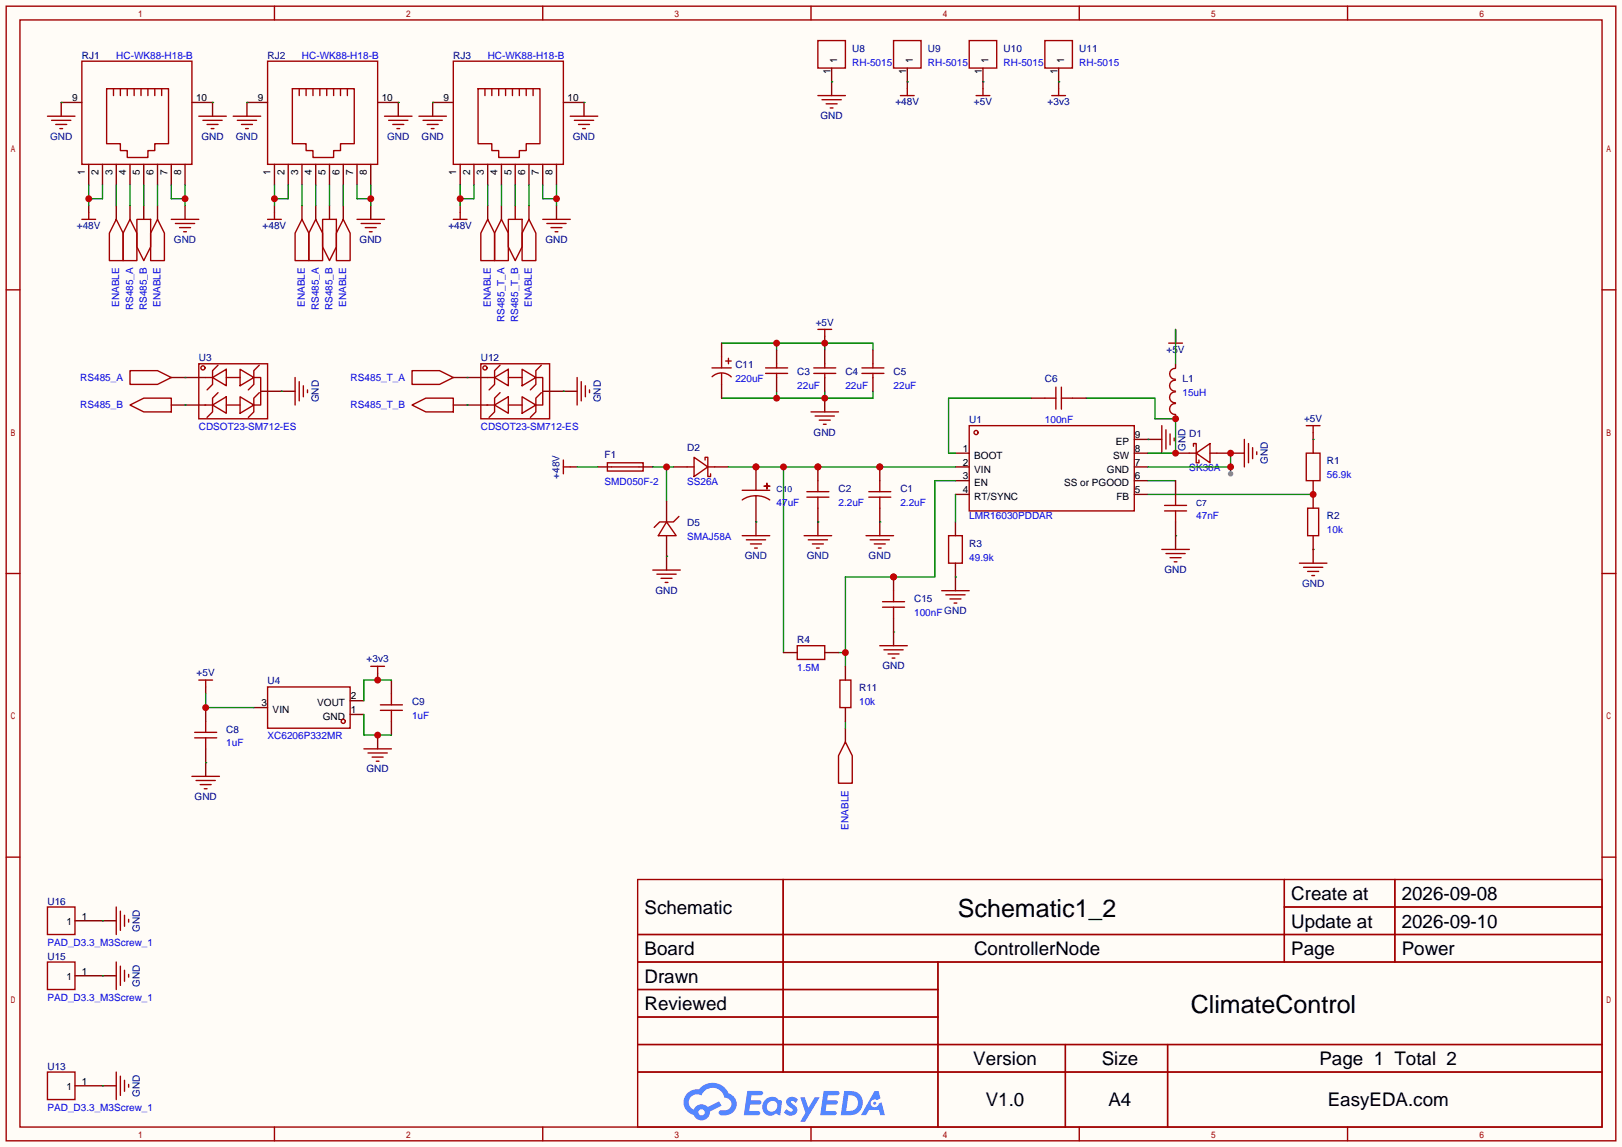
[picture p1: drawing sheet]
<svg xmlns="http://www.w3.org/2000/svg" width="299mm" height="212mm" viewBox="0 0 299 212" stroke-linecap="round" stroke-linejoin="round" font-family="sans-serif">
<path d="M0 0h299.5v211.8h-299.5z" fill="#fffcf7"/>
<g fill="none" stroke="#a10000" stroke-width=".25">
<path d="M1.1 1.1h297.2v209.6h-297.2zM3.7 3.7h292.1v204.5h-292.1zM50.7 1.1v2.6M100.2 1.1v2.6M149.7 1.1v2.6M199.3 1.1v2.6M248.8 1.1v2.6M1.1 53.5h2.6M295.8 53.5h2.5M1.1 105.9h2.6M295.8 105.9h2.5M1.1 158.3h2.6"/>
<path d="M295.8 158.3h2.5M117.7 162.4h178.1v45.8h-178.1zM117.7 172.6h178.1M117.7 177.7h178.1M144.6 162.4v35.6M173.2 177.7v30.5M237.1 162.4v15.3M237.1 167.5h58.7M257.5 162.4v15.3M117.7 182.8h55.5M117.7 192.9h178.1M117.7 187.8h55.5"/>
<path d="M117.7 198h178.1M196.7 192.9v15.3M215.6 192.9v15.3M50.7 208.2v2.5M100.2 208.2v2.5M149.7 208.2v2.5M199.3 208.2v2.5M248.8 208.2v2.5"/>
</g>
<g fill="#5487ff">
<path d="M145.5 202.8a1.3 1.3 0 0 1 1.8 .3l-.4 .6a.54 .54 0 0 0-.9-.2l.1 .2a1.58 1.58 0 0 1 1.1 1.6 1.43 1.43 0 0 1-2.5 .1l.5-.6a.64 .64 0 0 0 .5 .5 .64 .64 0 0 0 .7-.3l-.2-.2a1.6 1.6 0 0 1-1-1.6z"/>
<path d="M147.7 202.7h.9l.7 1.9 1.1-1.9h.9l-2.7 4.5h-.9l1-1.7z"/>
<path d="M138 201.5h1.6a1.31 1.31 0 0 1 1.2 .2 .4 .4 0 0 1-.3 .6h-1.8l-.1 .9h1.6a.4 .4 0 0 1 .4 .4 .4 .4 0 0 1-.4 .4h-1.7l-.2 1.2h.8a1.23 1.23 0 0 1 1.2 .2 .39 .39 0 0 1-.3 .6h-2.7z"/>
<path d="M152.1 201.5h1.6a1.32 1.32 0 0 1 1.3 .2 .39 .39 0 0 1-.4 .6h-1.7l-.2 .9h1.7a.4 .4 0 0 1 .3 .4 .4 .4 0 0 1-.4 .4h-1.7l-.2 1.2h.8a1.23 1.23 0 0 1 1.2 .2 .39 .39 0 0 1-.3 .6h-2.7z"/>
<path d="M161.5 201.5h.7l.4 1.3-.7 .4a.75 .75 0 0 0-1.1 .3 .75 .75 0 0 0 .5 1 .75 .75 0 0 0 .9-.6l.6-.3 .6 2.4h-.9l-.2-1h-1.9l-.5 1h-.9z"/>
<path d="M155.9 201.5l-.7 4.5h1.5a2.27 2.27 0 0 0 2.6-2.3 2.27 2.27 0 0 0-2.7-2.2zM156.6 202.3a1.5 1.5 0 0 1 1.8 1.5 1.5 1.5 0 0 1-1.9 1.4h-.3z"/>
<path d="M141.3 203.1a1.62 1.62 0 0 0-.4 2.1 1.62 1.62 0 0 0 2 .7l.4-.3 .3 .3 .5 .1 .3-2.5-.2-.3h-.4a1.58 1.58 0 0 0-2.5-.1zM141.9 203.6a.99 .99 0 0 1 1.6 .3 .99 .99 0 0 1-.9 1.4 .94 .94 0 0 1-1-.5 .94 .94 0 0 1 .3-1.2z"/>
<path d="M126.9 201.9a2.37 2.37 0 0 0 1.2 4 1.54 1.54 0 0 0 1.7 1 1.54 1.54 0 0 0 1.3-1.6l2.1-1.1-.5-.8-2 1.1a1.57 1.57 0 0 0-2.6 .4 1.5 1.5 0 0 1-.8-2.1 1.5 1.5 0 0 1 2.2-.5 2.23 2.23 0 0 1 2.3-1.4 2.23 2.23 0 0 1 2 1.8 1.16 1.16 0 0 1 1.2 1.1 1.16 1.16 0 0 1-1 1.3h-.7a.47 .47 0 0 0-.6 .3 .47 .47 0 0 0 .4 .6 2.23 2.23 0 0 0 2.3-.7 2.23 2.23 0 0 0 .4-2.3 2.16 2.16 0 0 0-1.3-1.1 3.2 3.2 0 0 0-5.4-.7l-1.2 .1zM129 205.4a.58 .58 0 0 1 1.1 0 .58 .58 0 0 1-1.1 0z"/>
<circle cx="161.5" cy="203.8" r=".28"/>
</g>
<g fill="none" stroke="#a10000" stroke-width=".25">
<path d="M15.1 11.3h20.3v19.1h-20.3zM19.7 16.4h11.4v10.1h-2.5v1.3h-1.3v1.3h-3.8v-1.3h-1.3v-1.3h-2.5zM21 16.4v1.3M22.2 16.4v1.3M23.5 16.4v1.3M24.8 16.4v1.3M26 16.4v1.3M27.3 16.4v1.3M28.6 16.4v1.3M29.8 16.4v1.3M49.4 11.3h20.3v19.1h-20.3zM54 16.4h11.4v10.1h-2.5v1.3h-1.3v1.3h-3.8v-1.3h-1.3v-1.3h-2.5z"/>
<path d="M55.2 16.4v1.3M56.5 16.4v1.3M57.8 16.4v1.3M59.1 16.4v1.3M60.3 16.4v1.3M61.6 16.4v1.3M62.9 16.4v1.3M64.1 16.4v1.3M83.7 11.3h20.3v19.1h-20.3zM88.3 16.4h11.4v10.1h-2.5v1.3h-1.3v1.3h-3.8v-1.3h-1.3v-1.3h-2.5zM89.5 16.4v1.3M90.8 16.4v1.3"/>
<path d="M92.1 16.4v1.3M93.3 16.4v1.3M94.6 16.4v1.3M95.9 16.4v1.3M97.2 16.4v1.3M98.4 16.4v1.3M151 17.7h5.1M151.8 18.4h3.5M152.5 19.2h2.1M153.3 19.9h.5M8.8 21.5h5M9.5 22.2h3.6"/>
<path d="M10.3 23h2M11 23.7h.6M36.7 21.5h5.1M37.5 22.2h3.5M38.2 23h2.1M39 23.7h.5M43.1 21.5h5M43.8 22.2h3.6M44.6 23h2M45.3 23.7h.5M71 21.5h5.1M71.8 22.2h3.5"/>
<path d="M72.5 23h2M73.3 23.7h.5M77.3 21.5h5.1M78.1 22.2h3.6M78.9 23h2M79.6 23.7h.5M105.3 21.5h5.1M106 22.2h3.6M106.8 23h2M107.6 23.7h.5M31.6 40.5h5.1M32.4 41.3h3.5"/>
<path d="M33.1 42h2.1M33.9 42.8h.5M65.9 40.5h5.1M66.7 41.3h3.5M67.4 42h2.1M68.2 42.8h.5M100.2 40.5h5.1M101 41.3h3.5M101.7 42h2.1M102.5 42.8h.5M54.5 69.7v5.1M55.2 70.5v3.5"/>
<path d="M56 71.2v2.1M56.8 72v.5M106.6 69.7v5.1M107.3 70.5v3.5M108.1 71.2v2.1M108.8 72v.5M178.9 78.6h30.5v15.8h-30.5zM112.1 85.5h6.6v1.5h-6.6zM112.9 86.2h5.1M126.9 86.2h1.2M128.1 84.5l2.6 1.7-2.6 1.8zM130.2 85v-.5h.5v3.5h.5v-.5"/>
<path d="M130.7 86.2h1.3M49.4 126.9h15.2v7.6h-15.2zM67.2 138.3h5.1M67.9 139.1h3.6M68.7 139.8h2M35.4 143.4h5.1M36.2 144.1h3.6M37 144.9h2M37.7 145.7h.5M69.5 140.6h.5M21.5 167.5v5.1M21.5 177.7v5.1"/>
<path d="M22.2 168.3v3.5M22.2 178.4v3.6M23 169v2.1M23 179.2v2M23.7 169.8v.5M23.7 180v.5M21.5 198v5.1M22.2 198.8v3.5M23 199.5v2M23.7 200.3v.5"/>
<circle cx="180.2" cy="79.9" r=".38"/>
<circle cx="63.4" cy="133.2" r=".38"/>
</g>
<g fill="none" stroke="#870000" stroke-width=".25">
<path d="M15.1 18.9h-3.8v2.6M35.4 18.9h3.8v2.6M49.4 18.9h-3.8v2.6M69.7 18.9h3.8v2.6M83.7 18.9h-3.8v2.6M104 18.9h3.8v2.6M153.5 15.1v2.6M16.4 30.4v3.8M18.9 30.4v3.8M21.5 30.4v3.8M24 30.4v3.8M26.5 30.4v3.8"/>
<path d="M29.1 30.4v3.8M31.6 30.4v3.8M34.2 30.4v3.8M34.2 38v2.5M50.7 30.4v3.8M53.2 30.4v3.8M55.8 30.4v3.8M58.3 30.4v3.8M60.8 30.4v3.8M63.4 30.4v3.8M65.9 30.4v3.8M68.5 30.4v3.8"/>
<path d="M68.5 38v2.5M85 30.4v3.8M87.5 30.4v3.8M90 30.4v3.8M92.6 30.4v3.8M95.1 30.4v3.8M97.7 30.4v3.8M100.2 30.4v3.8M102.7 30.4v3.8M102.7 38v2.5M51.9 72.3h2.6M104 72.3h2.6"/>
<path d="M110.4 86.2h2.5M118 86.2h2.5M124.3 86.2h2.6M132 86.2h2.5M176.4 83.7h2.5M176.4 86.2h2.5M176.4 88.8h2.5M176.4 91.3h2.5M209.4 83.7h2.6M209.4 86.2h2.6M209.4 88.8h2.6M209.4 91.3h2.6"/>
<path d="M209.4 81.2h2.6M46.9 130.7h2.5M64.6 129.4h2.6M64.6 132h2.6M69.7 135.8v2.5M38 140.8v2.6M18.9 170.1h2.6M18.9 180.2h2.6M18.9 200.5h2.6"/>
</g>
<path d="M11.3 18.9h.1M39.2 18.9h.1M45.6 18.9h.1M73.5 18.9h.1M79.9 18.9h.1M31.6 34.2v2.5h2.6M34.2 34.2v3.8" fill="none" stroke="#008700" stroke-width=".25"/>
<circle cx="34.2" cy="36.7" r=".63" fill="#c00"/>
<path d="M100.2 34.2v2.5h2.5M102.7 34.2v3.8" fill="none" stroke="#008700" stroke-width=".25"/>
<circle cx="102.7" cy="36.7" r=".63" fill="#c00"/>
<path d="M65.9 34.2v2.5h2.6M68.5 34.2v3.8" fill="none" stroke="#008700" stroke-width=".25"/>
<circle cx="68.5" cy="36.7" r=".63" fill="#c00"/>
<path d="M167.5 15.1v1.3M16.4 38v1.2M50.7 38v1.2M85 38v1.2M105.3 86.2h1.3" fill="none" stroke="#870000" stroke-width=".25"/>
<path d="M166.2 17.7h2.6M167.5 16.4v1.3M16.4 39.2v1.3M50.7 39.2v1.3M85 39.2v1.3M15.1 40.5h2.6M49.4 40.5h2.5M83.7 40.5h2.5M104 85v2.5M104 86.2h1.3" fill="none" stroke="#a10000" stroke-width=".25"/>
<path d="M85 34.2v3.8M87.5 34.2v2.5h-2.5" fill="none" stroke="#008700" stroke-width=".25"/>
<circle cx="85" cy="36.7" r=".63" fill="#c00"/>
<path d="M50.7 34.2v3.8M53.2 34.2v2.5h-2.5" fill="none" stroke="#008700" stroke-width=".25"/>
<circle cx="50.7" cy="36.7" r=".63" fill="#c00"/>
<path d="M16.4 34.2v3.8M18.9 34.2v2.5h-2.5" fill="none" stroke="#008700" stroke-width=".25"/>
<circle cx="16.4" cy="36.7" r=".63" fill="#c00"/>
<path d="M106.6 86.2h3.8M120.5 86.2h3.8M123.1 86.2v6.4" fill="none" stroke="#008700" stroke-width=".25"/>
<circle cx="123.1" cy="86.2" r=".63" fill="#c00"/>
<path d="M134.5 86.2h41.9M144.7 86.2v34.3" fill="none" stroke="#008700" stroke-width=".25"/>
<g fill="#c00">
<circle cx="162.4" cy="86.2" r=".63"/>
<circle cx="151" cy="86.2" r=".63"/>
<circle cx="144.7" cy="86.2" r=".63"/>
<circle cx="139.6" cy="86.2" r=".63"/>
</g>
<path d="M160.4 91.8h4.1M160.4 90.8h4.1M162.4 88.8v2" fill="none" stroke="#a10000" stroke-width=".25"/>
<path d="M162.4 86.2v2.6M162.4 93.9v2.5" fill="none" stroke="#870000" stroke-width=".25"/>
<circle cx="162.4" cy="86.2" r=".63" fill="#c00"/>
<path d="M149 91.8h4M149 90.8h4M151 88.8v2M162.4 91.8v2.1" fill="none" stroke="#a10000" stroke-width=".25"/>
<path d="M151 86.2v2.6M151 93.9v2.5" fill="none" stroke="#870000" stroke-width=".25"/>
<circle cx="151" cy="86.2" r=".63" fill="#c00"/>
<g fill="none" stroke="#a10000" stroke-width=".25">
<path d="M149.7 76.1h5.1M150.5 76.8h3.6M151.3 77.6h2M152 78.4h.5M214.5 78.6v5.1M215.3 79.4v3.5M217 72.4a1.01 1.01 0 0 0-1.1 1 1.01 1.01 0 0 0 1.1 1M217 70.2a1.01 1.01 0 0 0-1.1 1 1.01 1.01 0 0 0 1.1 1M217 68a1.01 1.01 0 0 0-1 1 1.01 1.01 0 0 0 1 1.1M217 74.5a1.01 1.01 0 0 0-1.1 1 1.01 1.01 0 0 0 1.1 1.1M137 98.9h5.1M137.8 99.7h3.6"/>
<path d="M148.5 98.9h5M149.2 99.7h3.6M151 91.8v2.1M159.9 98.9h5.1M160.7 99.7h3.5M216 80.1v2.1M216.8 80.9v.5M219.6 83.7h1.3M220.3 82.4v-.5h.6v3.6h.5v-.5M220.9 83.7l2.5-1.8v3.6zM223.4 83.7h1.3M229.7 81.2v5"/>
<path d="M230.5 81.9v3.6M231.3 82.7v2M232 83.4v.5M120.5 105.3h5.1M121.3 106h3.5M122 106.8h2.1M122.8 107.6h.5M138.6 100.5h2M139.3 101.2h.5M150 100.5h2M150.7 101.2h.6M161.4 100.5h2"/>
<path d="M162.2 101.2h.5M162.4 119.3h5.1M173.9 109.1h5M174.6 109.9h3.6M175.4 110.6h2M176.1 111.4h.6M214.5 101.5h5.1M215.3 102.2h3.5M216 103h2.1M216.8 103.8h.5M239.9 104h5.1M240.7 104.8h3.5"/>
<path d="M241.4 105.5h2.1M242.2 106.3h.5M163.2 120h3.6M164 120.8h2M164.7 121.5h.5"/>
</g>
<g fill="none" stroke="#870000" stroke-width=".25">
<path d="M152.3 73.5v2.6M217 67.2v.7M217 76.6v.7M139.6 96.4v2.5M151 96.4v2.5M162.4 96.4v2.5M212 81.2h2.5M217 98.9v2.6M217 83.7h2.6M224.7 83.7h5M123.1 102.7v2.6M165 116.7v2.6"/>
<path d="M176.4 106.6v2.5M242.4 101.5v2.5"/>
</g>
<path d="M200.5 73.5h12.7v3.8h3.8v6.4h-5M151 96.4h.1M162.4 96.4h.1" fill="none" stroke="#008700" stroke-width=".25"/>
<g fill="#c00">
<circle cx="217" cy="83.7" r=".63"/>
<circle cx="217" cy="77.3" r=".63"/>
</g>
<path d="M212 86.2h15.2M227.2 83.7v3.8" fill="none" stroke="#008700" stroke-width=".25"/>
<g fill="#c00">
<circle cx="227.2" cy="83.7" r=".63"/>
<circle cx="227.2" cy="86.2" r=".63"/>
</g>
<circle cx="227.2" cy="87.5" r=".51" fill="#999"/>
<path d="M181.5 15.1v1.3M152.3 62.1v1.3M217 60.8v1.3M242.4 79.9v1.3M38 126.9v1.2" fill="none" stroke="#870000" stroke-width=".25"/>
<path d="M180.2 17.7h2.6M181.5 16.4v1.3M151 60.8h2.5M152.3 60.8v1.3M215.8 63.4h2.5M217 62.1v1.3M241.2 78.6h2.5M242.4 78.6v1.3M36.7 125.6h2.5M38 125.6v1.3" fill="none" stroke="#a10000" stroke-width=".25"/>
<path d="M143.4 72.3v1.2M152.3 72.3v1.2M161.2 72.3v1.2h-28M217 60.8v6.4M212 91.3h30.4M242.4 101.5h.1" fill="none" stroke="#008700" stroke-width=".25"/>
<g fill="#c00">
<circle cx="152.3" cy="73.5" r=".63"/>
<circle cx="143.4" cy="73.5" r=".63"/>
</g>
<path d="M133.2 63.4h28v1.2M143.4 63.4v1.2M152.3 63.4v1.2" fill="none" stroke="#008700" stroke-width=".25"/>
<g fill="#c00">
<circle cx="152.3" cy="63.4" r=".63"/>
<circle cx="143.4" cy="63.4" r=".63"/>
</g>
<path d="M190.4 73.5h-15.3v10.2h1.3M176.4 91.3v5.1M212 88.8h5M217 98.9h.1M176.4 106.6h.1M67.2 132v3.8h5.1M72.3 125.6h-5.1v3.8" fill="none" stroke="#008700" stroke-width=".25"/>
<path d="M175.1 98.9h2.6v5.1h-2.6zM35.9 136.3h4.1M35.9 135.3h4.1M38 133.2v2.1M38 136.3v2M70.2 131.2h4.1M70.2 130.2h4.1M72.3 128.1v2.1M72.3 131.2v2" fill="none" stroke="#a10000" stroke-width=".25"/>
<path d="M176.4 96.4v2.5M176.4 104v2.6M38 130.7v2.5M38 138.3v2.5M72.3 125.6v2.5M72.3 133.2v2.6" fill="none" stroke="#870000" stroke-width=".25"/>
<circle cx="69.7" cy="135.8" r=".63" fill="#c00"/>
<path d="M38 128.1v2.6h8.9" fill="none" stroke="#008700" stroke-width=".25"/>
<circle cx="38" cy="130.7" r=".63" fill="#c00"/>
<path d="M38 140.8h.1" fill="none" stroke="#008700" stroke-width=".25"/>
<path d="M69.7 124.3v1.3" fill="none" stroke="#870000" stroke-width=".25"/>
<circle cx="69.7" cy="125.6" r=".63" fill="#c00"/>
<path d="M194.2 17.7h2.5M195.5 16.4v1.3M21.5 40.5l1.2 2.6v5h-2.5v-5zM29.1 40.5l1.3 2.6v5h-2.6v-5zM55.8 40.5l1.2 2.6v5h-2.5v-5zM63.4 40.5l1.2 2.6v5h-2.5v-5zM90 40.5l1.3 2.6v5h-2.5v-5zM97.7 40.5l1.2 2.6v5h-2.5v-5zM68.5 123.1h2.5M69.7 123.1v1.2M156.1 137l1.3 2.6v5.1h-2.6v-5.1z" fill="none" stroke="#a10000" stroke-width=".25"/>
<path d="M195.5 15.1v1.3M21.5 38v2.5M29.1 38v2.5M55.8 38v2.5M63.4 38v2.5M90 38v2.5M97.7 38v2.5M156.1 134.5v2.5" fill="none" stroke="#870000" stroke-width=".25"/>
<path d="M21.5 34.2v3.8M29.1 34.2v3.8M55.8 34.2v3.8M63.4 34.2v3.8M90 34.2v3.8M97.7 34.2v3.8M176.4 88.8h-3.8v17.8h-16.5v16.5M154.8 120.5h1.3" fill="none" stroke="#008700" stroke-width=".25"/>
<g fill="#c00">
<circle cx="165" cy="106.6" r=".63"/>
<circle cx="156.1" cy="120.5" r=".63"/>
</g>
<g fill="none" stroke="#008700" stroke-width=".25">
<path d="M153.5 15.1h.1M167.5 15.1h.1M181.5 15.1h.1M195.5 15.1h.1M24 34.2v3.8M26.5 34.2v3.8M58.3 34.2v3.8M60.8 34.2v3.8M92.6 34.2v3.8M95.1 34.2v3.8M212 81.2h.1M242.4 81.2h.1"/>
<path d="M165 116.7h.1"/>
</g>
<g fill="none" stroke="#a10000" stroke-width=".25">
<path d="M151 7.5h5.1v5.1h-5.1zM165 7.5h5.1v5.1h-5.1zM178.9 7.5h5.1v5.1h-5.1zM192.9 7.5h5.1v5.1h-5.1zM24 40.5l1.3 2.6v5h-2.6v-5zM25.3 40.5h2.5v5.1l-1.3 2.5-1.2-2.5zM58.3 40.5l1.3 2.6v5h-2.6v-5zM59.6 40.5h2.5v5.1l-1.3 2.5-1.2-2.5zM92.6 40.5l1.3 2.6v5h-2.6v-5zM93.9 40.5h2.5v5.1l-1.3 2.5-1.2-2.5zM24 68.5h5.1l2.5 1.2-2.5 1.3h-5.1zM24 74.8l2.5-1.3h5.1v2.6h-5.1z"/>
<path d="M76.1 68.5h5.1l2.5 1.2-2.5 1.3h-5.1zM76.1 74.8l2.5-1.3h5.1v2.6h-5.1zM215 94.4h4.1M215 93.3h4.1M217 91.3v2M217 94.4v2M241.2 83.7h2.5v5.1h-2.5zM147.2 119.3h5.1v2.5h-5.1z"/>
</g>
<g fill="none" stroke="#870000" stroke-width=".25">
<path d="M153.5 12.6v2.5M167.5 12.6v2.5M181.5 12.6v2.5M195.5 12.6v2.5M24 38v2.5M26.5 38v2.5M58.3 38v2.5M60.8 38v2.5M92.6 38v2.5M95.1 38v2.5M31.6 69.7h2.6M31.6 74.8h2.6"/>
<path d="M83.7 69.7h2.5M83.7 74.8h2.5M139.6 86.2v4.4M217 88.8v2.5M217 96.4v2.5M242.4 81.2v2.5M242.4 88.8v2.5M144.7 120.5h2.5M152.3 120.5h2.5"/>
</g>
<circle cx="139.6" cy="86.2" r=".63" fill="#c00"/>
<g fill="none" stroke="#870000" stroke-width=".25">
<path d="M34.2 69.7h3.8M34.2 74.8h3.8M48.1 72.3h3.8M86.2 69.7h3.8M86.2 74.8h3.8M100.2 72.3h3.8M133.2 63.4v2.5M133.2 71v2.5M123.1 92.6v3.8M123.1 98.9v3.8M139.6 91.6v4.8M165 106.6v2.5"/>
<path d="M13.8 170.1h5.1M13.8 180.2h5.1M13.8 200.5h5.1"/>
</g>
<g fill="none" stroke="#a10000" stroke-width=".25">
<path d="M36.7 67.2h12.7v10.1h-12.7zM37.8 74.8h1.3M38 69.7h1.2M39.2 74.8l2.6-1.5v3zM39.2 69.7l2.6-1.5v3zM40.3 72.5l-1.1 1v2.6l-1 1M40.3 67.4l-1.1 1.1v2.5l-1 1M41.8 74.8h2.5M41.8 69.7h2.5M44.3 73.3l2.6 1.5-2.6 1.5zM44.3 68.2l2.6 1.5-2.6 1.5zM46.9 69.7h1.2v5.1h-1.2"/>
<path d="M47.9 72.5l-1 1v2.6l-1.1 1M47.9 67.4l-1 1.1v2.5l-1.1 1M88.8 67.2h12.7v10.1h-12.7zM89.9 74.8h1.3M90 69.7h1.3M91.3 74.8l2.6-1.5v3zM91.3 69.7l2.6-1.5v3zM92.3 72.5l-1 1v2.6l-1 1M92.3 67.4l-1 1.1v2.5l-1 1M93.9 74.8h2.5M93.9 69.7h2.5M96.4 73.3l2.5 1.5-2.5 1.5z"/>
<path d="M96.4 68.2l2.5 1.5-2.5 1.5zM98.9 69.7h1.3v5.1h-1.3M99.9 72.5l-1 1v2.6l-1 1M99.9 67.4l-1 1.1v2.5l-1 1M131.4 67.9h3.6M131.5 69.6a2.54 2.54 0 0 1 3.5 0M133.2 65.9v2M133.2 69v2M134 66.7h1M134.5 66.2v1M123.1 96.4l1.7 2.5h-3.3zM125.3 95.4l-1 1h-2.5l-1 1"/>
<path d="M137 92.3a4.6 4.6 0 0 1 5.1 0M137 90.6h5.1M141.1 89.8h1zM141.6 89.3v1zM165 112.1v2.1M8.8 177.7h5v5.1h-5zM8.8 167.5h5v5.1h-5zM8.8 198h5v5.1h-5z"/>
<circle cx="37.5" cy="67.9" r=".38"/>
<circle cx="89.5" cy="67.9" r=".38"/>
</g>
<path d="M34.2 69.7h.1M34.2 74.8h.1M51.9 72.3h.1M86.2 69.7h.1M86.2 74.8h.1M104 72.3h.1M139.6 96.4h.1M123.1 102.7h.1M156.1 133.2v1.3M18.9 170.1h.1M18.9 180.2h.1M18.9 200.5h.1" fill="none" stroke="#008700" stroke-width=".25"/>
<circle cx="165" cy="106.6" r=".63" fill="#c00"/>
<g fill="none" stroke="#a10000" stroke-width=".25">
<path d="M141.4 69h4M141.4 67.9h4M143.4 67.2v.7M143.4 69v.7M150.2 69h4.1M150.2 67.9h4.1M152.3 67.2v.7M152.3 69v.7M159.1 69h4.1M159.1 67.9h4.1M161.2 67.2v.7M161.2 69v.7"/>
<path d="M192.9 73.5h2M194.9 71.5v4.1M196 73.5h2M196 71.5v4.1M162.9 111.1h4.1M162.9 112.1h4.1M165 109.1v2"/>
</g>
<path d="M143.4 64.6v2.6M143.4 69.7v2.6M152.3 64.6v2.6M152.3 69.7v2.6M161.2 64.6v2.6M161.2 69.7v2.6M190.4 73.5h2.5M198 73.5h2.5M242.4 91.3v2.6M165 114.2v2.5" fill="none" stroke="#870000" stroke-width=".25"/>
<path d="M107.8 18.9h.1" fill="none" stroke="#008700" stroke-width=".25"/>
<circle cx="242.4" cy="91.3" r=".63" fill="#c00"/>
<path d="M242.4 98.9v2.6M156.1 123.1v2.5M156.1 130.7v2.5" fill="none" stroke="#870000" stroke-width=".25"/>
<path d="M241.4 93.9h2.1v5h-2.1zM155.1 125.6h2v5.1h-2z" fill="none" stroke="#a10000" stroke-width=".25"/>
<g font-size="4.6">
<text x="176.9" y="169.4">Schematic1_2</text>
<text x="219.8" y="187.1">ClimateControl</text>
</g>
<g font-size="3.5">
<text x="238.4" y="166.2">Create at</text>
<text x="258.8" y="166.2">2026-09-08</text>
<text x="119" y="168.8">Schematic</text>
<text x="238.4" y="171.3">Update at</text>
<text x="258.8" y="171.3">2026-09-10</text>
<text x="119" y="176.4">Board</text>
<text x="179.8" y="176.4">ControllerNode</text>
<text x="238.4" y="176.4">Page</text>
<text x="258.8" y="176.4">Power</text>
<text x="119" y="181.5">Drawn</text>
<text x="119" y="186.6">Reviewed</text>
<text x="179.7" y="196.7">Version</text>
<text x="203.4" y="196.7">Size</text>
<text x="243.6" y="196.7">Page 1 Total 2</text>
<text x="182" y="204.3">V1.0</text>
<text x="204.7" y="204.3">A4</text>
<text x="245.1" y="204.3">EasyEDA.com</text>
</g>
<g font-size="1.8" fill="#000080">
<text x="15.1" y="10.8">RJ1</text>
<text x="49.4" y="10.8">RJ2</text>
<text x="83.7" y="10.8">RJ3</text>
<text x="157.4" y="9.6">U8</text>
<text x="171.3" y="9.6">U9</text>
<text x="185.3" y="9.6">U10</text>
<text x="199.3" y="9.6">U11</text>
<text x="151.5" y="22">GND</text>
<text x="165.3" y="19.5">+48V</text>
<text x="179.8" y="19.5">+5V</text>
<text x="193.4" y="19.5">+3v3</text>
<text x="9.2" y="25.8">GND</text>
<text x="37.2" y="25.8">GND</text>
<text x="43.5" y="25.8">GND</text>
<text x="71.5" y="25.8">GND</text>
<text x="77.8" y="25.8">GND</text>
<text x="105.8" y="25.8">GND</text>
<text x="14.2" y="42.3">+48V</text>
<text x="32.1" y="44.9">GND</text>
<text x="48.5" y="42.3">+48V</text>
<text x="66.4" y="44.9">GND</text>
<text x="82.8" y="42.3">+48V</text>
<text x="100.7" y="44.9">GND</text>
<text x="150.6" y="60.1">+5V</text>
<text x="215.4" y="65.2">+5V</text>
<text x="36.7" y="66.7">U3</text>
<text x="88.8" y="66.7">U12</text>
<text x="135.8" y="68">C11</text>
<text x="147.2" y="69.3">C3</text>
<text x="156.1" y="69.3">C4</text>
<text x="165" y="69.3">C5</text>
<text x="192.9" y="70.5">C6</text>
<text x="218.3" y="70.5">L1</text>
<text x="58.8" y="74.3" transform="rotate(-90 58.8 74.3)">GND</text>
<text x="110.9" y="74.3" transform="rotate(-90 110.9 74.3)">GND</text>
<text x="240.8" y="77.9">+5V</text>
<text x="126.9" y="83.2">D2</text>
<text x="150.2" y="80.4">GND</text>
<text x="178.9" y="78.2">U1</text>
<text x="218.9" y="83.2" transform="rotate(-90 218.9 83.2)">GND</text>
<text x="219.6" y="80.7">D1</text>
<text x="103.3" y="88.4" transform="rotate(-90 103.3 88.4)">+48V</text>
<text x="111.6" y="84.5">F1</text>
<text x="234.1" y="85.7" transform="rotate(-90 234.1 85.7)">GND</text>
<text x="245" y="85.8">R1</text>
<text x="154.8" y="90.9">C2</text>
<text x="166.2" y="90.9">C1</text>
<text x="245" y="95.9">R2</text>
<text x="126.9" y="97.2">D5</text>
<text x="178.9" y="101">R3</text>
<text x="137.5" y="103.3">GND</text>
<text x="148.9" y="103.3">GND</text>
<text x="160.4" y="103.3">GND</text>
<text x="215" y="105.8">GND</text>
<text x="121" y="109.6">GND</text>
<text x="168.8" y="111.2">C15</text>
<text x="240.4" y="108.4">GND</text>
<text x="147.2" y="118.8">R4</text>
<text x="36.3" y="124.9">+5V</text>
<text x="67.7" y="122.3">+3v3</text>
<text x="162.9" y="123.6">GND</text>
<text x="49.4" y="126.4">U4</text>
<text x="76.1" y="130.2">C9</text>
<text x="158.6" y="127.7">R11</text>
<text x="41.8" y="135.3">C8</text>
<text x="67.7" y="142.7">GND</text>
<text x="35.9" y="147.7">GND</text>
<text x="8.8" y="167.1">U16</text>
<text x="25.8" y="172.1" transform="rotate(-90 25.8 172.1)">GND</text>
<text x="8.8" y="177.2">U15</text>
<text x="25.8" y="182.3" transform="rotate(-90 25.8 182.3)">GND</text>
<text x="8.8" y="197.5">U13</text>
<text x="25.8" y="202.6" transform="rotate(-90 25.8 202.6)">GND</text>
</g>
<g font-size="1.8" fill="#00f">
<text x="21.5" y="10.8">HC-WK88-H18-B</text>
<text x="55.8" y="10.8">HC-WK88-H18-B</text>
<text x="90" y="10.8">HC-WK88-H18-B</text>
<text x="157.4" y="12.1">RH-5015</text>
<text x="171.3" y="12.1">RH-5015</text>
<text x="185.3" y="12.1">RH-5015</text>
<text x="199.3" y="12.1">RH-5015</text>
<text x="22" y="56.7" transform="rotate(-90 22 56.7)">ENABLE</text>
<text x="24.6" y="57.3" transform="rotate(-90 24.6 57.3)">RS485_A</text>
<text x="27.1" y="57.3" transform="rotate(-90 27.1 57.3)">RS485_B</text>
<text x="29.6" y="56.7" transform="rotate(-90 29.6 56.7)">ENABLE</text>
<text x="56.3" y="56.7" transform="rotate(-90 56.3 56.7)">ENABLE</text>
<text x="58.8" y="57.3" transform="rotate(-90 58.8 57.3)">RS485_A</text>
<text x="61.4" y="57.3" transform="rotate(-90 61.4 57.3)">RS485_B</text>
<text x="63.9" y="56.7" transform="rotate(-90 63.9 56.7)">ENABLE</text>
<text x="90.6" y="56.7" transform="rotate(-90 90.6 56.7)">ENABLE</text>
<text x="93.1" y="59.5" transform="rotate(-90 93.1 59.5)">RS485_T_A</text>
<text x="95.7" y="59.5" transform="rotate(-90 95.7 59.5)">RS485_T_B</text>
<text x="98.2" y="56.7" transform="rotate(-90 98.2 56.7)">ENABLE</text>
<text x="14.8" y="70.3">RS485_A</text>
<text x="64.7" y="70.3">RS485_T_A</text>
<text x="135.8" y="70.5">220uF</text>
<text x="147.2" y="71.8">22uF</text>
<text x="156.1" y="71.8">22uF</text>
<text x="165" y="71.8">22uF</text>
<text x="14.8" y="75.4">RS485_B</text>
<text x="64.7" y="75.4">RS485_T_B</text>
<text x="218.3" y="73.1">15uH</text>
<text x="36.7" y="79.4">CDSOT23-SM712-ES</text>
<text x="88.8" y="79.4">CDSOT23-SM712-ES</text>
<text x="192.9" y="78.2">100nF</text>
<text x="111.6" y="89.6">SMD050F-2</text>
<text x="126.9" y="89.6">SS26A</text>
<text x="219.6" y="87">SK36A</text>
<text x="245" y="88.3">56.9k</text>
<text x="143.4" y="93.4">47uF</text>
<text x="154.8" y="93.4">2.2uF</text>
<text x="166.2" y="93.4">2.2uF</text>
<text x="178.9" y="95.9">LMR16030PDDAR</text>
<text x="220.9" y="95.9">47nF</text>
<text x="126.9" y="99.7">SMAJ58A</text>
<text x="245" y="98.5">10k</text>
<text x="178.9" y="103.6">49.9k</text>
<text x="168.8" y="113.7">100nF GND</text>
<text x="147.2" y="123.9">1.5M</text>
<text x="158.6" y="130.2">10k</text>
<text x="41.8" y="137.8">1uF</text>
<text x="49.4" y="136.6">XC6206P332MR</text>
<text x="76.1" y="132.8">1uF</text>
<text x="156.6" y="153.2" transform="rotate(-90 156.6 153.2)">ENABLE</text>
<text x="8.8" y="174.7">PAD_D3.3_M3Screw_1</text>
<text x="8.8" y="184.8">PAD_D3.3_M3Screw_1</text>
<text x="8.8" y="205.2">PAD_D3.3_M3Screw_1</text>
</g>
<g font-size="1.8">
<text x="154.6" y="11.6" transform="rotate(-90 154.6 11.6)">1</text>
<text x="168.6" y="11.6" transform="rotate(-90 168.6 11.6)">1</text>
<text x="182.5" y="11.6" transform="rotate(-90 182.5 11.6)">1</text>
<text x="196.5" y="11.6" transform="rotate(-90 196.5 11.6)">1</text>
<text x="153.3" y="13.7" transform="rotate(-90 153.3 13.7)">1</text>
<text x="167.3" y="13.7" transform="rotate(-90 167.3 13.7)">1</text>
<text x="181.3" y="13.7" transform="rotate(-90 181.3 13.7)">1</text>
<text x="195.2" y="13.7" transform="rotate(-90 195.2 13.7)">1</text>
<text x="13.3" y="18.7">9</text>
<text x="36.2" y="18.7">10</text>
<text x="47.6" y="18.7">9</text>
<text x="70.5" y="18.7">10</text>
<text x="81.9" y="18.7">9</text>
<text x="104.8" y="18.7">10</text>
<text x="15.7" y="32.4" transform="rotate(-90 15.7 32.4)">1</text>
<text x="18.2" y="32.4" transform="rotate(-90 18.2 32.4)">2</text>
<text x="20.7" y="32.4" transform="rotate(-90 20.7 32.4)">3</text>
<text x="23.3" y="32.4" transform="rotate(-90 23.3 32.4)">4</text>
<text x="25.8" y="32.4" transform="rotate(-90 25.8 32.4)">5</text>
<text x="28.4" y="32.4" transform="rotate(-90 28.4 32.4)">6</text>
<text x="30.9" y="32.4" transform="rotate(-90 30.9 32.4)">7</text>
<text x="33.4" y="32.4" transform="rotate(-90 33.4 32.4)">8</text>
<text x="50" y="32.4" transform="rotate(-90 50 32.4)">1</text>
<text x="52.5" y="32.4" transform="rotate(-90 52.5 32.4)">2</text>
<text x="55" y="32.4" transform="rotate(-90 55 32.4)">3</text>
<text x="57.6" y="32.4" transform="rotate(-90 57.6 32.4)">4</text>
<text x="60.1" y="32.4" transform="rotate(-90 60.1 32.4)">5</text>
<text x="62.7" y="32.4" transform="rotate(-90 62.7 32.4)">6</text>
<text x="65.2" y="32.4" transform="rotate(-90 65.2 32.4)">7</text>
<text x="67.7" y="32.4" transform="rotate(-90 67.7 32.4)">8</text>
<text x="84.2" y="32.4" transform="rotate(-90 84.2 32.4)">1</text>
<text x="86.8" y="32.4" transform="rotate(-90 86.8 32.4)">2</text>
<text x="89.3" y="32.4" transform="rotate(-90 89.3 32.4)">3</text>
<text x="91.9" y="32.4" transform="rotate(-90 91.9 32.4)">4</text>
<text x="94.4" y="32.4" transform="rotate(-90 94.4 32.4)">5</text>
<text x="96.9" y="32.4" transform="rotate(-90 96.9 32.4)">6</text>
<text x="99.5" y="32.4" transform="rotate(-90 99.5 32.4)">7</text>
<text x="102" y="32.4" transform="rotate(-90 102 32.4)">8</text>
<text x="177.8" y="83.5">1</text>
<text x="206" y="82.2">EP</text>
<text x="209.5" y="83.5">8</text>
<text x="209.5" y="80.9">9</text>
<text x="177.8" y="86">2</text>
<text x="177.8" y="88.5">3</text>
<text x="179.9" y="84.7">BOOT</text>
<text x="179.9" y="87.3">VIN</text>
<text x="179.9" y="89.8">EN</text>
<text x="196.5" y="89.8">SS or PGOOD</text>
<text x="204.4" y="87.3">GND</text>
<text x="205.5" y="84.7">SW</text>
<text x="209.5" y="88.5">6</text>
<text x="209.5" y="86">7</text>
<text x="177.8" y="91.1">4</text>
<text x="179.9" y="92.4">RT/SYNC</text>
<text x="206.1" y="92.4">FB</text>
<text x="209.5" y="91.1">5</text>
<text x="48.2" y="130.5">3</text>
<text x="50.3" y="131.7">VIN</text>
<text x="58.6" y="130.5">VOUT</text>
<text x="64.8" y="129.2">2</text>
<text x="64.8" y="131.7">1</text>
<text x="59.6" y="133">GND</text>
<text x="12.3" y="170.8">1</text>
<text x="15.1" y="169.8">1</text>
<text x="15.1" y="180">1</text>
<text x="12.3" y="181">1</text>
<text x="12.3" y="201.3">1</text>
<text x="15.1" y="200.3">1</text>
</g>
<g font-size="1.6" fill="#000080">
<text x="143.4" y="90.9">C10</text>
<text x="220.9" y="93.4">C7</text>
</g>
</svg>
